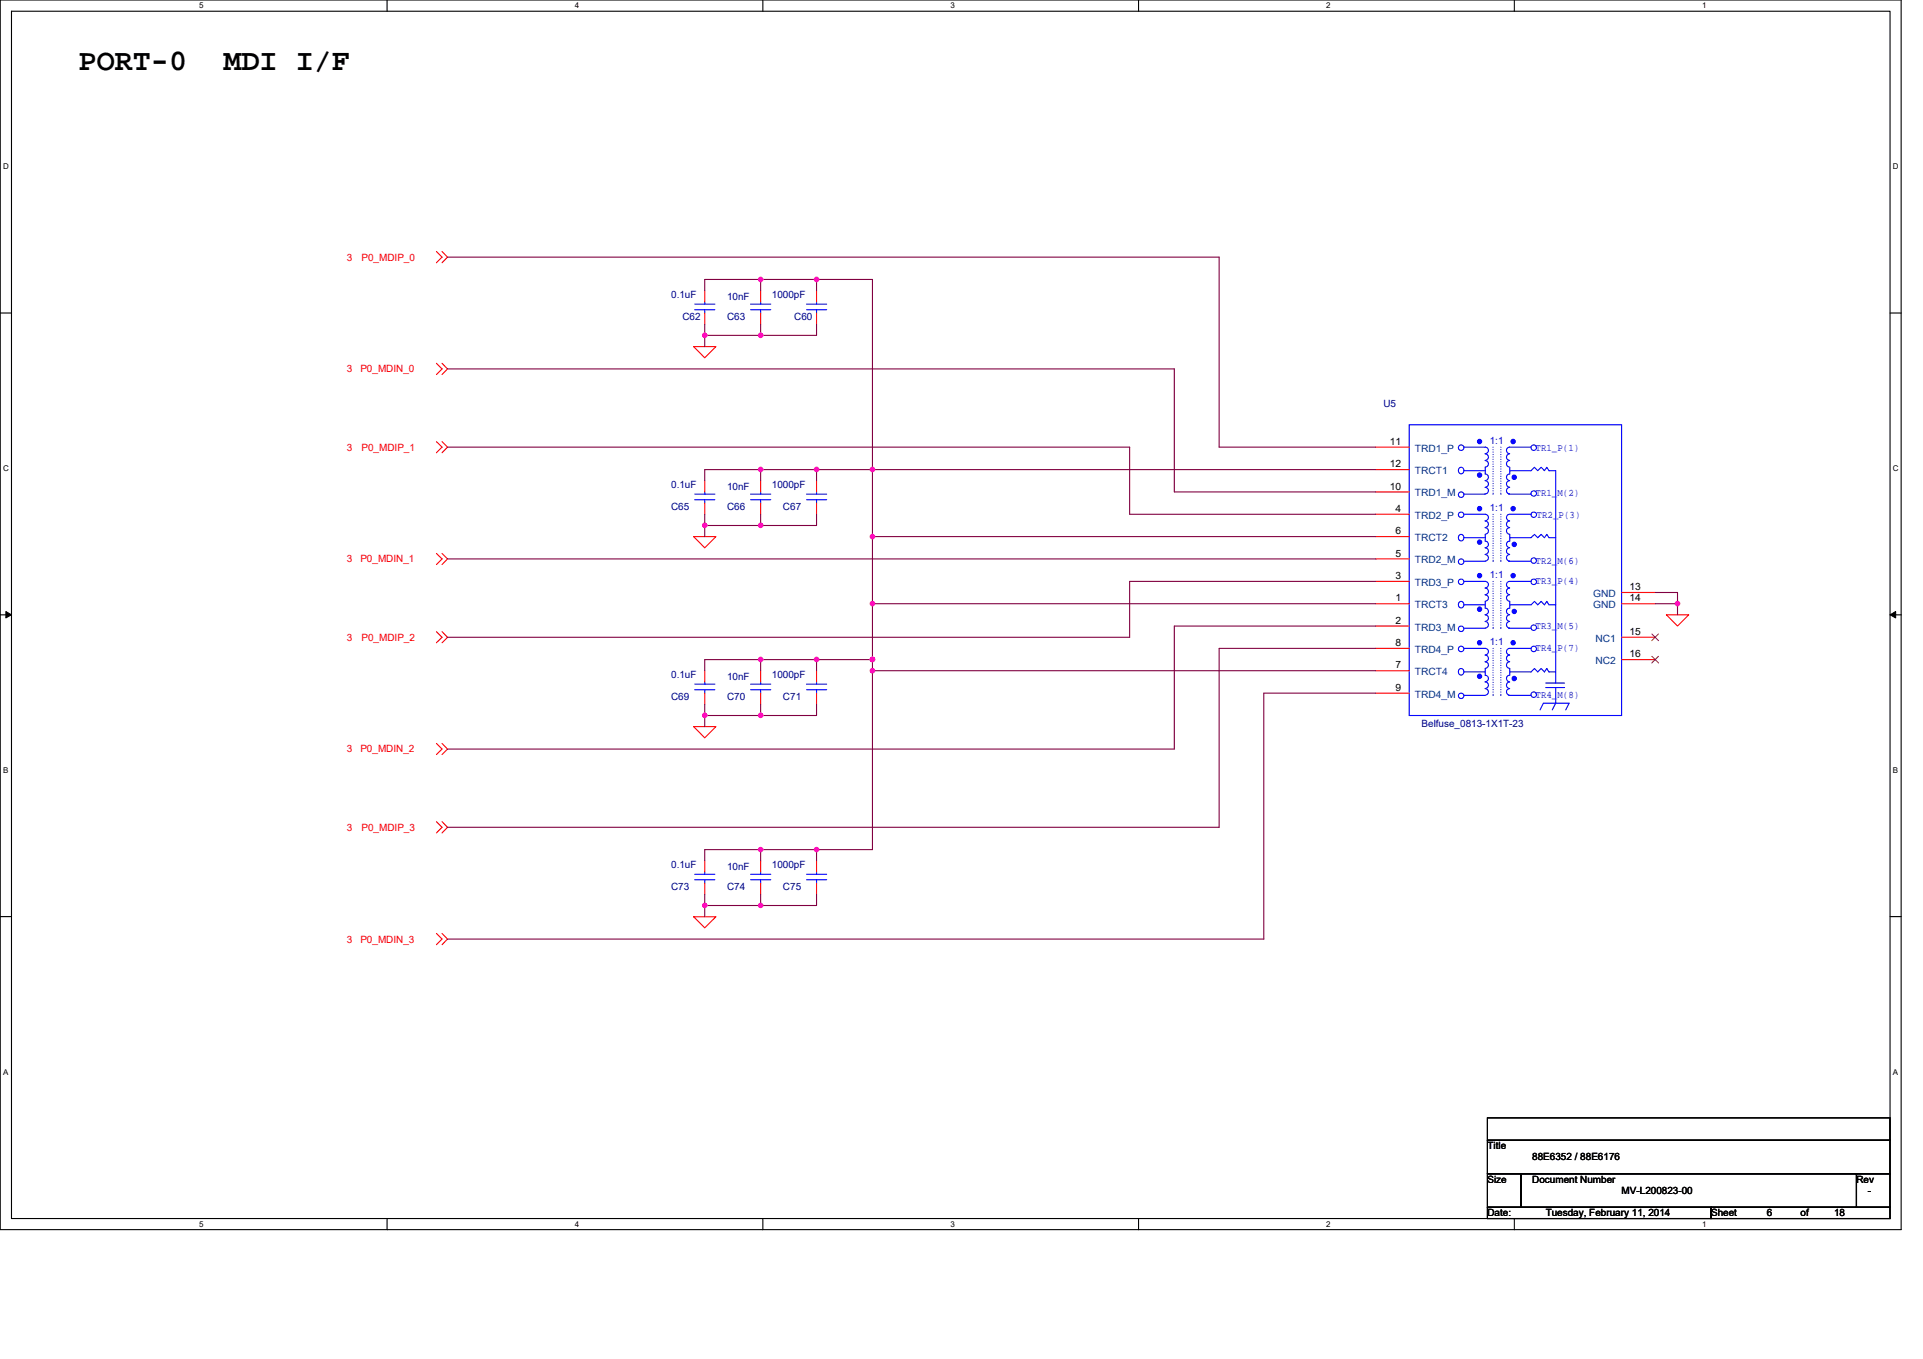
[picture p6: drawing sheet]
<svg xmlns="http://www.w3.org/2000/svg" width="297mm" height="210mm" viewBox="0 0 297 210" stroke-linecap="round" stroke-linejoin="round" font-family="sans-serif">
<path d="M0 0h293.7v190h-293.7zM1.8 1.7h290.1v186.6h-290.1z" fill="none" stroke="#000" stroke-width=".17"/>
<g fill="#fff">
<path d="M30.8 .2h.6v1.4h-.6z"/>
<path d="M30.8 188.5h.6v1.3h-.6z"/>
</g>
<path d="M59.8 0v1.7M59.8 188.3v1.7" fill="none" stroke="#000" stroke-width=".17"/>
<g fill="#fff">
<path d="M88.8 .2h.6v1.4h-.6z"/>
<path d="M88.8 188.5h.6v1.3h-.6z"/>
</g>
<path d="M117.8 0v1.7M117.8 188.3v1.7" fill="none" stroke="#000" stroke-width=".17"/>
<g fill="#fff">
<path d="M146.8 .2h.7v1.4h-.7z"/>
<path d="M146.8 188.5h.7v1.3h-.7z"/>
</g>
<path d="M175.9 0v1.7M175.9 188.3v1.7" fill="none" stroke="#000" stroke-width=".17"/>
<g fill="#fff">
<path d="M204.9 .2h.6v1.4h-.6z"/>
<path d="M204.9 188.5h.6v1.3h-.6z"/>
</g>
<path d="M233.9 0v1.7M233.9 188.3v1.7" fill="none" stroke="#000" stroke-width=".17"/>
<g fill="#fff">
<path d="M262.9 .2h.7v1.4h-.7z"/>
<path d="M262.9 188.5h.7v1.3h-.7z"/>
<path d="M.5 25h.8v1.4h-.8z"/>
<path d="M292.4 25h.8v1.4h-.8z"/>
<path d="M.5 71.7h.8v1.3h-.8z"/>
<path d="M292.4 71.7h.8v1.3h-.8z"/>
</g>
<path d="M0 48.4h1.8M291.9 48.4h1.8" fill="none" stroke="#000" stroke-width=".17"/>
<g fill="#fff">
<path d="M.5 118.3h.8v1.4h-.8z"/>
<path d="M292.4 118.3h.8v1.4h-.8z"/>
</g>
<path d="M0 95h1.8M291.9 95h1.8" fill="none" stroke="#000" stroke-width=".17"/>
<path d="M.9 94.5l.9 .5-.9 .5zM291.9 95l.9-.5v1z" fill="#000" stroke="#000" stroke-width=".15"/>
<g fill="#fff">
<path d="M.5 164.9h.8v1.4h-.8z"/>
<path d="M292.4 164.9h.8v1.4h-.8z"/>
</g>
<path d="M0 141.6h1.8M291.9 141.6h1.8M229.8 172.7h62.1v3.5h-62.1zM229.8 176.2h62.1v5.2h-62.1zM229.8 181.4h5.1v5.1h-5.1zM229.8 186.5h34.5v1.8h-34.5zM234.9 181.4h51.9v5.1h-51.9zM264.3 186.5h27.6v1.8h-27.6zM286.8 181.4h5.1v5.1h-5.1z" fill="none" stroke="#000" stroke-width=".17"/>
<g fill="none" stroke="#f00" stroke-width=".17">
<path d="M67.4 38.9l.9 .8-.9 .9M68.3 38.9l.8 .8-.8 .9M67.4 56.1l.9 .9-.9 .9M68.3 56.1l.8 .9-.8 .9M107.1 53.6h3.5l-1.7 1.7zM108.9 44.9v1.8M108.9 48.4v1.7M117.5 44.9v1.8M117.5 48.4v1.7M126.1 44.9v1.8M126.1 48.4v1.7M67.4 68.2l.9 .9-.9 .9"/>
<path d="M68.3 68.2l.8 .9-.8 .9M108.9 74.3v1.7M108.9 77.7v1.8M117.5 74.3v1.7M117.5 77.7v1.8M126.1 74.3v1.7M126.1 77.7v1.8M212.5 69.1h5.2M212.5 72.6h5.2M212.5 76h5.2M212.5 79.5h5.2M67.4 97.6l.9 .9-.9 .8"/>
<path d="M67.4 85.5l.9 .9-.9 .8M68.3 97.6l.8 .9-.8 .8M68.3 85.5l.8 .9-.8 .8M107.1 82.9h3.5l-1.7 1.7zM212.5 82.9h5.2M212.5 86.4h5.2M212.5 89.8h5.2M212.5 93.3h5.2M212.5 96.7h5.2M250.5 93.3h5.2M250.5 91.5h5.2M250.5 98.5h5.2"/>
<path d="M257.4 95h3.5l-1.8 1.7zM67.4 114.9l.9 .8-.9 .9M68.3 114.9l.8 .8-.8 .9M107.1 112.3h3.5l-1.7 1.7zM108.9 103.6v1.8M108.9 107.1v1.7M117.5 103.6v1.8M117.5 107.1v1.7M126.1 103.6v1.8M126.1 107.1v1.7M212.5 100.2h5.2M212.5 103.6h5.2"/>
<path d="M212.5 107.1h5.2M250.5 101.9h5.2M67.4 127l.9 .8-.9 .9M68.3 127l.8 .8-.8 .9M108.9 133v1.7M108.9 136.5v1.7M117.5 133v1.7M117.5 136.5v1.7M126.1 133v1.7M126.1 136.5v1.7M67.4 144.2l.9 .9-.9 .9M68.3 144.2l.8 .9-.8 .9"/>
<path d="M107.1 141.6h3.5l-1.7 1.8z"/>
</g>
<g fill="none" stroke="#00f" stroke-width=".17">
<path d="M107.3 47.9h3.1M107.3 47h3.1M108.9 46.7v.3M108.9 47.9v.5M115.9 47.9h3.2M115.9 47h3.2M117.5 46.7v.3M117.5 47.9v.5M124.6 47.9h3.1M124.6 47h3.1M126.1 46.7v.3M126.1 47.9v.5"/>
<path d="M107.3 77.2h3.1M107.3 76.3h3.1M108.9 76v.3M108.9 77.2v.5M115.9 77.2h3.2M115.9 76.3h3.2M117.5 76v.3M117.5 77.2v.5M124.6 77.2h3.1M124.6 76.3h3.1M126.1 76v.3M126.1 77.2v.5"/>
<path d="M217.7 65.6h32.8v45h-32.8zM225.5 72.3a.47 .47 0 0 1 .6 .4 .47 .47 0 0 1-.6 .4 .58 .58 0 0 1 0-.8zM226.1 69.1h3.3M226.1 72.7h3.3M226.1 76.3h3.3M226.1 79.5h3.3M229.4 69.1a.51 .51 0 0 1 .5 .5 .51 .51 0 0 1-.5 .5M229.4 70.1a.51 .51 0 0 1 .5 .5 .51 .51 0 0 1-.5 .5M229.4 71.2a.51 .51 0 0 1 .5 .5 .51 .51 0 0 1-.5 .5M229.4 73.2a.52 .52 0 0 1 .5 .6 .52 .52 0 0 1-.5 .5 .51 .51 0 0 1 .5 .5 .51 .51 0 0 1-.5 .5 .52 .52 0 0 1 .5 .5 .52 .52 0 0 1-.5 .5M229.4 79.5a.51 .51 0 0 1 .5 .5 .51 .51 0 0 1-.5 .5M229.4 72.2v1"/>
<path d="M233 76.3h3.5M233.2 70.1a.51 .51 0 0 0-.5 .5 .51 .51 0 0 0 .5 .5M233.2 71.2a.51 .51 0 0 0-.5 .5 .51 .51 0 0 0 .5 .5M233.2 72.2v1a.51 .51 0 0 0-.5 .5 .51 .51 0 0 0 .5 .6 .52 .52 0 0 0-.5 .5 .52 .52 0 0 0 .5 .5 .52 .52 0 0 0-.5 .5 .52 .52 0 0 0 .5 .5M233.2 72.7h3.3l.5-.5 .5 .5 .6-.5 .5 .5 .3-.5 .4 .5h1v32.8M236.5 69.1h-3.3a.51 .51 0 0 0-.5 .5 .51 .51 0 0 0 .5 .5M236.5 79.5h-3.3a.51 .51 0 0 0-.5 .5 .51 .51 0 0 0 .5 .5M225.5 82.6a.47 .47 0 0 1 .6 .5 .47 .47 0 0 1-.6 .4 .58 .58 0 0 1 0-.9zM225.5 93a.47 .47 0 0 1 .6 .4 .47 .47 0 0 1-.6 .5 .58 .58 0 0 1 0-.9zM226.1 86.7h3.3M226.1 97.1h3.3M226.1 83.1h3.3"/>
<path d="M226.1 93.5h3.3M226.1 89.8h3.3M229.4 91.9a.5 .5 0 0 1 .5 .5 .5 .5 0 0 1-.5 .5M229.4 80.5a.51 .51 0 0 1 .5 .5 .51 .51 0 0 1-.5 .5 .52 .52 0 0 1 .5 .5 .52 .52 0 0 1-.5 .5M229.4 83.6a.51 .51 0 0 1 .5 .5 .51 .51 0 0 1-.5 .5M229.4 84.6a.51 .51 0 0 1 .5 .6 .51 .51 0 0 1-.5 .5M229.4 85.7a.51 .51 0 0 1 .5 .5 .51 .51 0 0 1-.5 .5M229.4 89.8a.52 .52 0 0 1 .5 .5 .52 .52 0 0 1-.5 .6 .51 .51 0 0 1 .5 .5 .51 .51 0 0 1-.5 .5M229.4 94a.51 .51 0 0 1 .5 .5 .51 .51 0 0 1-.5 .5M229.4 95a.51 .51 0 0 1 .5 .5 .51 .51 0 0 1-.5 .5M229.4 96a.51 .51 0 0 1 .5 .5 .51 .51 0 0 1-.5 .5M229.4 82.6v1"/>
<path d="M229.4 92.9v1.1M233 86.7h3.5M233 97.1h3.5M233.2 80.5a.52 .52 0 0 0-.5 .5 .52 .52 0 0 0 .5 .5 .52 .52 0 0 0-.5 .6 .52 .52 0 0 0 .5 .5v1a.51 .51 0 0 0-.5 .5 .51 .51 0 0 0 .5 .5M233.2 91.9a.51 .51 0 0 0-.5 .5 .51 .51 0 0 0 .5 .5v1.1a.51 .51 0 0 0-.5 .5 .51 .51 0 0 0 .5 .5M233.2 84.6a.51 .51 0 0 0-.5 .6 .51 .51 0 0 0 .5 .5M233.2 85.7a.51 .51 0 0 0-.5 .5 .51 .51 0 0 0 .5 .5M233.2 95a.51 .51 0 0 0-.5 .5 .51 .51 0 0 0 .5 .5M233.2 96a.51 .51 0 0 0-.5 .5 .51 .51 0 0 0 .5 .5M236.5 89.8h-3.3a.51 .51 0 0 0-.5 .5 .51 .51 0 0 0 .5 .5 .52 .52 0 0 0-.5 .6 .52 .52 0 0 0 .5 .5M240.3 83.1h-1l-.4-.5-.3 .5-.5-.5-.6 .5-.5-.5-.5 .5h-3.3M240.3 93.5h-1l-.4-.6-.3 .6-.5-.6-.6 .6-.5-.6-.5 .6h-3.3"/>
<path d="M107.3 106.6h3.1M107.3 105.7h3.1M108.9 105.4v.3M108.9 106.6v.5M115.9 106.6h3.2M115.9 105.7h3.2M117.5 105.4v.3M117.5 106.6v.5M124.6 106.6h3.1M124.6 105.7h3.1M126.1 105.4v.3M126.1 106.6v.5"/>
<path d="M225.5 103.4a.47 .47 0 0 1 .6 .4 .47 .47 0 0 1-.6 .4 .58 .58 0 0 1 0-.8zM226.1 107.4h3.3M226.1 103.8h3.3M226.1 100.2h3.3M229.4 102.3a.51 .51 0 0 1 .5 .5 .51 .51 0 0 1-.5 .5M229.4 100.2a.52 .52 0 0 1 .5 .5 .52 .52 0 0 1-.5 .5 .51 .51 0 0 1 .5 .5 .51 .51 0 0 1-.5 .5M229.4 104.3a.51 .51 0 0 1 .5 .5 .51 .51 0 0 1-.5 .5M229.4 105.4a.51 .51 0 0 1 .5 .5 .51 .51 0 0 1-.5 .5 .52 .52 0 0 1 .5 .5 .52 .52 0 0 1-.5 .5M229.4 103.3v1M233 107.4h3.5M233.2 102.3a.51 .51 0 0 0-.5 .5 .51 .51 0 0 0 .5 .5M233.2 105.4a.51 .51 0 0 0-.5 .5 .51 .51 0 0 0 .5 .5 .52 .52 0 0 0-.5 .5 .52 .52 0 0 0 .5 .5"/>
<path d="M233.2 103.3v1a.51 .51 0 0 0-.5 .5 .51 .51 0 0 0 .5 .5M236.5 100.2h-3.3a.51 .51 0 0 0-.5 .5 .51 .51 0 0 0 .5 .5 .52 .52 0 0 0-.5 .5 .52 .52 0 0 0 .5 .5M237.9 109.7l.5-1.1h4l-.6 1.1M238.8 105.5h2.9M238.8 106.2h2.9M240.3 103.8h-1l-.4-.5-.3 .5-.5-.5-.6 .5-.5-.5-.5 .5h-3.3M240.3 106.2v2.4l-.5 1.1M107.3 135.9h3.1M107.3 135.1h3.1M108.9 134.7v.4M108.9 135.9v.6M115.9 135.9h3.2"/>
<path d="M115.9 135.1h3.2M117.5 134.7v.4M117.5 135.9v.6M124.6 135.9h3.1M124.6 135.1h3.1M126.1 134.7v.4M126.1 135.9v.6"/>
<circle cx="225.7" cy="69.2" r=".43"/>
<circle cx="225.7" cy="76.4" r=".43"/>
<circle cx="225.7" cy="79.5" r=".42"/>
<circle cx="236.9" cy="69.2" r=".43"/>
<circle cx="236.9" cy="79.5" r=".42"/>
<circle cx="236.9" cy="76.3" r=".42"/>
<circle cx="225.7" cy="86.8" r=".43"/>
<circle cx="225.7" cy="89.9" r=".43"/>
<circle cx="225.7" cy="97.2" r=".43"/>
<circle cx="236.9" cy="86.6" r=".43"/>
<circle cx="236.9" cy="97" r=".43"/>
<circle cx="236.9" cy="89.9" r=".43"/>
<circle cx="225.7" cy="100.3" r=".43"/>
<circle cx="225.7" cy="107.5" r=".42"/>
<circle cx="236.9" cy="107.3" r=".43"/>
<circle cx="236.9" cy="100.3" r=".43"/>
</g>
<g fill="#00f" stroke="#00f" stroke-width=".17">
<circle cx="228.5" cy="68.2" r=".34"/>
<circle cx="228.5" cy="73.4" r=".34"/>
<circle cx="233.7" cy="68.2" r=".34"/>
<circle cx="233.9" cy="73.7" r=".34"/>
<circle cx="228.5" cy="83.8" r=".33"/>
<circle cx="233.7" cy="78.6" r=".34"/>
<circle cx="233.9" cy="84.1" r=".34"/>
<circle cx="228.5" cy="78.6" r=".34"/>
<circle cx="228.5" cy="94.1" r=".34"/>
<circle cx="233.7" cy="88.9" r=".34"/>
<circle cx="233.9" cy="94.5" r=".33"/>
<circle cx="228.5" cy="88.9" r=".34"/>
<circle cx="228.5" cy="104.5" r=".34"/>
<circle cx="233.7" cy="99.3" r=".34"/>
<circle cx="233.9" cy="104.8" r=".34"/>
<circle cx="228.5" cy="99.3" r=".34"/>
</g>
<g fill="none" stroke="#00f" stroke-width=".17" stroke-dasharray="0 .3">
<path d="M230.6 69.1v7.2M230.6 76.3h.1M230.6 79.5v7.2M231.8 69.1v7.2M231.8 76.3h.1M231.8 79.5v7.2M230.6 86.7h.1M230.6 89.8v7.3M230.6 97.1h.1M231.8 86.7h.1M231.8 89.8v7.3M231.8 97.1h.1"/>
<path d="M230.6 100.2v7.2M230.6 107.4h.1M231.8 100.2v7.2M231.8 107.4h.1"/>
</g>
<path d="M255.2 98l1 1M256.2 98l-1.1 1M255.2 101.4l1 1M256.2 101.4l-1.1 1" fill="none" stroke="#804000" stroke-width=".15"/>
<g fill="none" stroke="#800040" stroke-width=".17">
<path d="M69.1 39.7h119.2v29.4h24.2M69.1 57h112.3v19h31.1M108.9 50.1v1.7M108.9 51.8v1.8M108.9 51.8h8.6M117.5 43.2h-8.6v1.7M117.5 43.2v1.7M117.5 50.1v1.7M117.5 43.2h8.6M126.1 43.2v1.7M126.1 50.1v1.7h-8.6M126.1 43.2h8.7v29.4"/>
<path d="M69.1 69.1h105.4v10.4h38M108.9 74.3v-1.7h8.6v1.7M108.9 79.5v1.7M117.5 79.5v1.7M117.5 72.6h8.6M126.1 72.6h8.7M126.1 72.6v1.7M126.1 79.5v1.7h-8.6M134.8 72.6h77.7M134.8 72.6v10.3h77.7M69.1 86.4h143.4M108.9 81.2v1.7"/>
<path d="M108.9 81.2h8.6M134.8 93.3h77.7M134.8 82.9v10.4M134.8 93.3v8.6M212.5 96.7h-31.1v19h-112.3M212.5 89.8h-38v8.7h-105.4M255.7 93.3h3.4M255.7 91.5h3.4v1.8M259.1 93.3v1.7M108.9 110.6h8.6M108.9 108.8v1.8M108.9 110.6v1.7"/>
<path d="M117.5 101.9h-8.6v1.7M117.5 101.9v1.7M117.5 108.8v1.8M117.5 101.9h8.6M126.1 101.9h8.7M126.1 101.9v1.7M126.1 108.8v1.8h-8.6M134.8 103.6h77.7M134.8 101.9v1.7M134.8 103.6v27.7h-8.7M212.5 107.1h-17.3v38h-126.1M212.5 100.2h-24.2v27.6h-119.2"/>
<path d="M108.9 139.9v1.7M108.9 139.9h8.6M108.9 138.2v1.7M117.5 131.3h-8.6v1.7M117.5 131.3v1.7M117.5 138.2v1.7M117.5 131.3h8.6v1.7M126.1 138.2v1.7h-8.6"/>
</g>
<g fill="#f0f" stroke="#f0f" stroke-width=".17">
<circle cx="134.8" cy="72.5" r=".34"/>
<circle cx="134.8" cy="93.3" r=".34"/>
<circle cx="134.8" cy="82.9" r=".34"/>
<circle cx="134.8" cy="103.6" r=".34"/>
<circle cx="134.8" cy="101.9" r=".34"/>
<circle cx="126.1" cy="72.5" r=".34"/>
<circle cx="126.1" cy="101.9" r=".34"/>
<circle cx="117.5" cy="43.2" r=".34"/>
<circle cx="126.1" cy="131.3" r=".33"/>
<circle cx="117.5" cy="72.5" r=".34"/>
<circle cx="117.5" cy="101.9" r=".34"/>
<circle cx="117.5" cy="131.3" r=".33"/>
<circle cx="117.5" cy="51.8" r=".34"/>
<circle cx="117.5" cy="81.2" r=".34"/>
<circle cx="108.9" cy="81.2" r=".34"/>
<circle cx="117.5" cy="110.5" r=".34"/>
<circle cx="117.5" cy="139.9" r=".33"/>
<circle cx="108.9" cy="139.9" r=".33"/>
<circle cx="126.1" cy="43.2" r=".34"/>
<circle cx="108.9" cy="110.5" r=".34"/>
<circle cx="108.9" cy="51.8" r=".34"/>
<circle cx="259.1" cy="93.3" r=".34"/>
</g>
<g font-size="4.7">
<text x="12.1" y="10.8">PORT-0</text>
<text x="34.5" y="10.8">MDI I/F</text>
</g>
<g font-size="1.5" fill="#f00">
<text x="53.6" y="40.3">3</text>
<text x="55.8" y="40.3">P0_MDIP_0</text>
<text x="53.6" y="57.5">3</text>
<text x="55.7" y="57.5">P0_MDIN_0</text>
<text x="53.6" y="69.6">3</text>
<text x="55.8" y="69.6">P0_MDIP_1</text>
<text x="53.6" y="86.9">3</text>
<text x="55.7" y="86.9">P0_MDIN_1</text>
<text x="53.6" y="99">3</text>
<text x="55.8" y="99">P0_MDIP_2</text>
<text x="53.6" y="116.3">3</text>
<text x="55.7" y="116.3">P0_MDIN_2</text>
<text x="53.6" y="128.4">3</text>
<text x="55.8" y="128.4">P0_MDIP_3</text>
<text x="53.6" y="145.6">3</text>
<text x="55.7" y="145.6">P0_MDIN_3</text>
</g>
<g font-size="1.5" fill="#000080">
<text x="103.7" y="46">0.1uF</text>
<text x="112.3" y="46.3">10nF</text>
<text x="119.2" y="46">1000pF</text>
<text x="105.4" y="49.4">C62</text>
<text x="112.3" y="49.4">C63</text>
<text x="122.7" y="49.4">C60</text>
<text x="213.7" y="62.9">U5</text>
<text x="103.7" y="75.3">0.1uF</text>
<text x="112.3" y="75.7">10nF</text>
<text x="119.2" y="75.3">1000pF</text>
<text x="103.7" y="78.8">C65</text>
<text x="112.3" y="78.8">C66</text>
<text x="120.9" y="78.8">C67</text>
<text x="103.7" y="104.7">0.1uF</text>
<text x="112.3" y="105">10nF</text>
<text x="119.2" y="104.7">1000pF</text>
<text x="103.7" y="108.1">C69</text>
<text x="112.3" y="108.1">C70</text>
<text x="120.9" y="108.1">C71</text>
<text x="219.6" y="112.3">Belfuse_0813-1X1T-23</text>
<text x="103.7" y="137.5">C73</text>
<text x="103.7" y="134">0.1uF</text>
<text x="112.3" y="137.5">C74</text>
<text x="112.3" y="134.4">10nF</text>
<text x="119.2" y="134">1000pF</text>
<text x="120.9" y="137.5">C75</text>
</g>
<g font-size="1.5">
<text x="214.7" y="68.7">11</text>
<text x="214.7" y="72.2">12</text>
<text x="214.7" y="75.6">10</text>
<text x="215.6" y="79.1">4</text>
<text x="215.6" y="82.6">6</text>
<text x="215.6" y="86">5</text>
<text x="215.6" y="89.5">3</text>
<text x="215.6" y="92.9">1</text>
<text x="251.7" y="92.9">14</text>
<text x="251.7" y="91.2">13</text>
<text x="215.6" y="96.4">2</text>
<text x="215.6" y="99.8">8</text>
<text x="251.7" y="98.1">15</text>
<text x="251.7" y="101.6">16</text>
<text x="215.6" y="103.3">7</text>
<text x="215.6" y="106.7">9</text>
<text x="229.8" y="177.6">Title</text>
<text x="236.7" y="179.3">88E6352 / 88E6176</text>
<text x="229.8" y="182.8">Size</text>
<text x="236.7" y="182.8">Document Number</text>
<text x="250.5" y="184.5">MV-L200823-00</text>
<text x="286.8" y="182.8">Rev</text>
<text x="288.5" y="184.5">-</text>
<text x="229.8" y="187.9">Date:</text>
<text x="238.8" y="187.9">Tuesday, February 11, 2014</text>
<text x="264.3" y="187.9">Sheet</text>
<text x="272.9" y="187.9">6</text>
<text x="278.1" y="187.9">of</text>
<text x="283.3" y="187.9">18</text>
</g>
<g font-size="1.5" fill="#004080">
<text x="218.5" y="69.8">TRD1_P</text>
<text x="218.5" y="73.3">TRCT1</text>
<text x="218.5" y="76.7">TRD1_M</text>
<text x="218.5" y="80.2">TRD2_P</text>
<text x="218.5" y="83.6">TRCT2</text>
<text x="218.5" y="87.1">TRD2_M</text>
<text x="218.5" y="90.5">TRD3_P</text>
<text x="218.5" y="94">TRCT3</text>
<text x="246.1" y="94">GND</text>
<text x="246.1" y="92.2">GND</text>
<text x="218.5" y="97.4">TRD3_M</text>
<text x="218.5" y="100.9">TRD4_P</text>
<text x="246.4" y="99.2">NC1</text>
<text x="218.5" y="104.3">TRCT4</text>
<text x="218.5" y="107.8">TRD4_M</text>
<text x="246.4" y="102.6">NC2</text>
</g>
<g font-size="1.5" fill="#00f">
<text x="230.1" y="68.6">1:1</text>
<text x="237.2" y="69.6">TR1_P(1)</text>
<text x="237.2" y="76.7">TR1_M(2)</text>
<text x="230.1" y="79">1:1</text>
<text x="237.4" y="80">TR2_P(3)</text>
<text x="230.1" y="89.3">1:1</text>
<text x="237.2" y="87.1">TR2_M(6)</text>
<text x="237.2" y="90.2">TR3_P(4)</text>
<text x="230.1" y="99.7">1:1</text>
<text x="237.2" y="97.3">TR3_M(5)</text>
<text x="237.2" y="100.5">TR4_P(7)</text>
<text x="237.2" y="107.8">TR4_M(8)</text>
</g>
<g font-size="1.2">
<text x="30.8" y="1.3">5</text>
<text x="88.8" y="1.3">4</text>
<text x="146.8" y="1.3">3</text>
<text x="204.9" y="1.3">2</text>
<text x="262.9" y="1.3">1</text>
<text x=".5" y="26.1">D</text>
<text x="292.4" y="26.1">D</text>
<text x=".5" y="72.8">C</text>
<text x="292.4" y="72.8">C</text>
<text x=".5" y="119.4">B</text>
<text x="292.4" y="119.4">B</text>
<text x=".5" y="166">A</text>
<text x="292.4" y="166">A</text>
<text x="30.8" y="189.6">5</text>
<text x="88.8" y="189.6">4</text>
<text x="146.8" y="189.6">3</text>
<text x="204.9" y="189.6">2</text>
<text x="262.9" y="189.6">1</text>
</g>
</svg>
